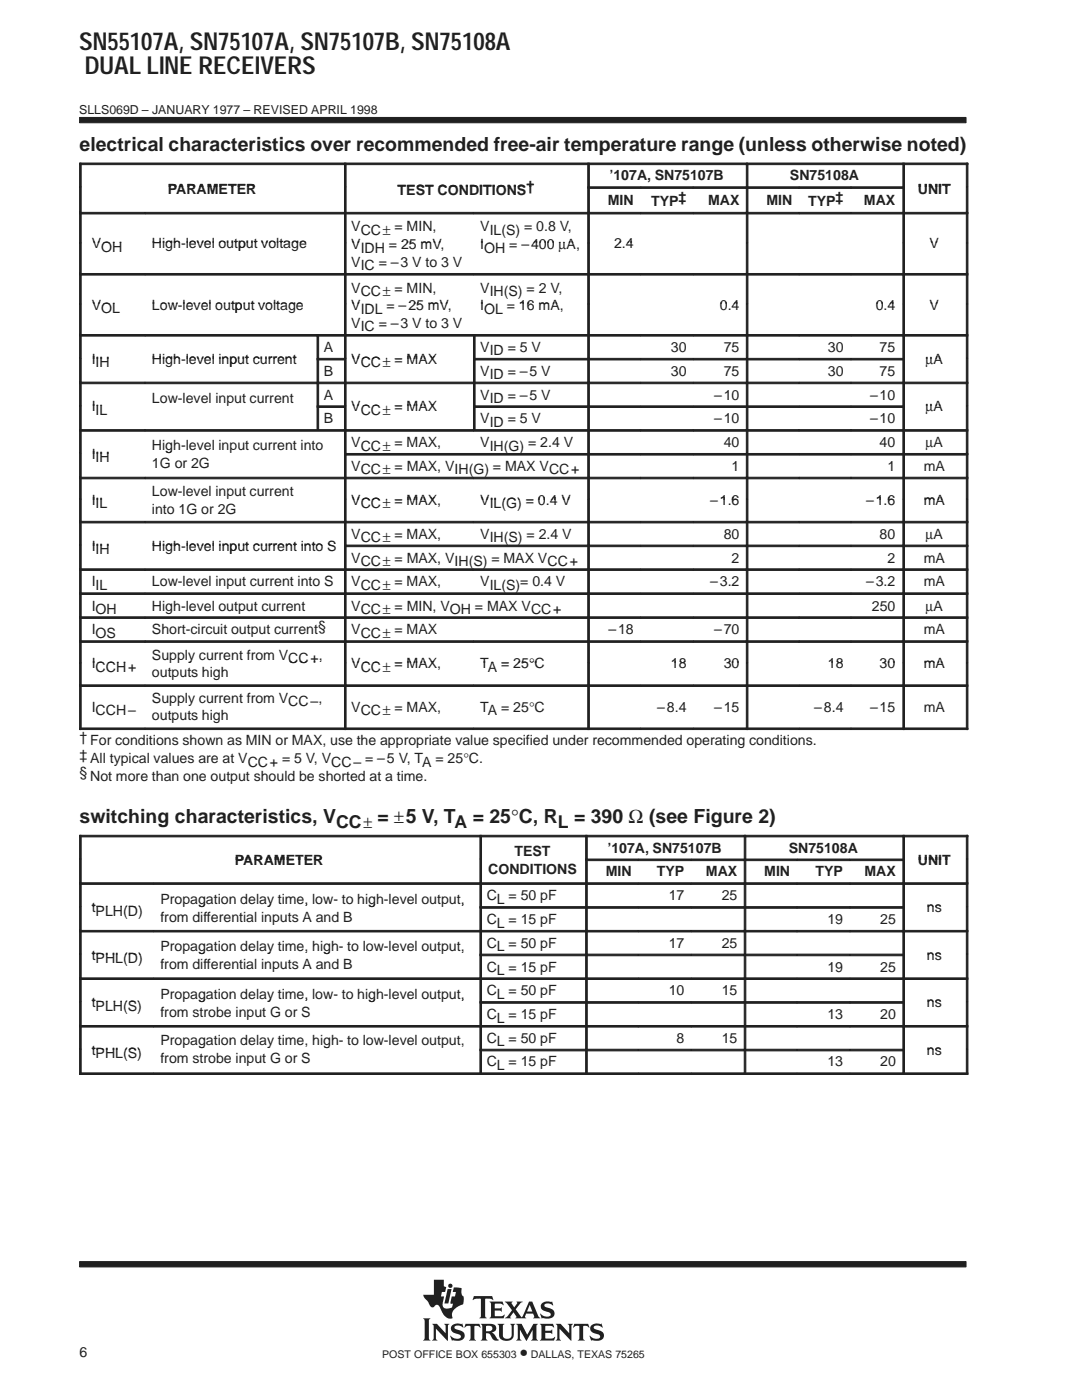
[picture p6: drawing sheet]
<svg xmlns="http://www.w3.org/2000/svg" width="216mm" height="279mm" viewBox="0 0 216 279" stroke-linecap="round" stroke-linejoin="round" font-family="sans-serif">
<g fill="#231f20" stroke="#231f20" stroke-width=".2">
<path d="M15.9 23.4h176.9v1.1h-176.9z" fill-rule="evenodd"/>
<path d="M15.9 251.8h176.9v1h-176.9z" fill-rule="evenodd"/>
</g>
<g fill="#231f20">
<path d="M89.3 257.3h.8l-.6 2.8h-.8z"/>
<path d="M95.9 264.2h2.1a.85 .85 0 0 1 1 .8 .85 .85 0 0 1-.9 .9l.4 .3 .7 1 .4 .2-.2 .1a1.11 1.11 0 0 1-1.4-.9l-.3-.4-.7-.1v1l.3 .4h-1.4l.3-.5v-2.3z" fill-rule="evenodd"/>
<path d="M100.7 259.8h1.6l-.2 .4 .5 .7 .6-.8-.1-.3h1.2l-.5 .3-.9 1.2 1 1.5a.22 .22 0 0 0 .3 0 .22 .22 0 0 0 .1-.2l1.3-2.8h.6l1.2 2.8 .4 .5-1.4-.1a.24 .24 0 0 0 .2-.1 .24 .24 0 0 0 0-.3l-.2-.4h-1.4l-.3 .6 .3 .3h-2.2l.2-.4-.5-.8-.7 .9 .2 .3h-1.3l.5-.4 1-1.2z" fill-rule="evenodd"/>
<path d="M118 264.5a2.12 2.12 0 0 1 1.9-.2l.1-.2 .3 .8-.8-.3h-.7a.35 .35 0 0 0-.3 .2 .35 .35 0 0 0 .2 .4l.5 .2a1.16 1.16 0 0 1 1.2 1.6 1.23 1.23 0 0 1-1.1 .6l-1.1-.1-.2 .1-.4-1 .9 .5 .7 .1a.47 .47 0 0 0 .6-.5 .47 .47 0 0 0-.6-.4 1.29 1.29 0 0 1-1.4-1.5z" fill-rule="evenodd"/>
<path d="M114.6 264.2h2.8l.2 .8-.5-.4h-.6l-.1 .1v2.4l.3 .4h-1.4l.3-.4v-2.4l-.1-.1h-.6l-.6 .4z" fill-rule="evenodd"/>
<path d="M107.7 264.2h2.6l.2 .8-.6-.4-1.1 .1v.9h1l.4-.3v.9l-.3-.2h-1.1v1.1h1.4l.5-.3-.2 .7h-2.8l.3-.5v-2.3z" fill-rule="evenodd"/>
<path d="M110.9 264.2h1l1.7 1.9v-1.5l-.3-.4h1l-.3 .4v3l-2.4-2.4v1.9l.3 .4h-1l.3-.4v-2.5z" fill-rule="evenodd"/>
<path d="M103 264.2h1.1l1.1 2.2 1.2-2.2h.9l-.3 .4v2.5l.4 .4h-1.4l.3-.4v-1.7l-1.3 2.2-1.3-2.3v1.8l.4 .4h-1.1l.3-.5v-2.3z" fill-rule="evenodd"/>
<path d="M90.2 264.5a2.17 2.17 0 0 1 1.9-.2l.1-.2 .3 .8-.8-.3h-.7a.36 .36 0 0 0-.3 .4 .36 .36 0 0 0 .4 .3l.3 .1a1.19 1.19 0 0 1 1.3 1.5l-.1 .1a1.23 1.23 0 0 1-1.1 .6l-1.1-.1-.2 .1-.4-1h.1a1.37 1.37 0 0 0 2.1 .2 .6 .6 0 0 0-.8-.6 1.08 1.08 0 0 1-1-.5 1.08 1.08 0 0 1 0-1.1z" fill-rule="evenodd"/>
<path d="M92.9 264.2h2.8l.2 .8-.5-.4h-.6l-.1 .1v2.4l.3 .4h-1.4l.2-.2 .1-.3v-2.3l-.7-.1-.6 .4z" fill-rule="evenodd"/>
<path d="M99.3 264.2h1.3l-.3 .3 .1 2.2 .2 .4 .8 .1a.73 .73 0 0 0 .7-.8v-1.9l-.3-.3h1l-.3 .3v2a1.56 1.56 0 0 1-1.3 1.1 1.56 1.56 0 0 1-1.5-.6l-.1-2.5z" fill-rule="evenodd"/>
<path d="M86.2 264.2h1l1.7 1.9v-1.5l-.3-.4h1.1l-.3 .3v3.1l-2.4-2.4v1.9l.3 .4h-1.1l.3-.5v-2.3z" fill-rule="evenodd"/>
<path d="M84.4 263.1h1.5l-.3 .3v3.8l.3 .3h-1.5l.3-.5v-3.4z" fill-rule="evenodd"/>
<path d="M94.6 258.7h3.6l.2 .8-.7-.3-.9 .1v3.4l.3 .4h-1.4l.3-.4v-3.4l-1-.1-.7 .2z" fill-rule="evenodd"/>
<path d="M97.7 259.8h2.6l.2 .7-.7-.3h-1.1v.9h1.1l.3-.2v.9l-.3-.2-1.1-.1v1.1l.1 .1h1.3l.5-.4 .1 .1-.2 .7h-2.8l.3-.6v-2.2z" fill-rule="evenodd"/>
<path d="M108.1 260.2l.1-.1a1.87 1.87 0 0 1 1.4-.3l.4 .1 .2-.2 .2 .8-1.1-.4a.44 .44 0 0 0-.7 .4 .44 .44 0 0 0 .6 .4 1.34 1.34 0 0 1 1.4 1.4 1.13 1.13 0 0 1-1.1 .9l-.8-.1a.37 .37 0 0 0-.6 .1l-.3-1 .1-.1 .6 .5 .8 .2a.47 .47 0 0 0 .6-.5 .47 .47 0 0 0-.5-.5h-.2a1.11 1.11 0 0 1-1.2-1.6z" fill-rule="evenodd"/>
<path d="M86.6 255.4h2v1.3l.4 .2-.2 .9h-.6l-.2 .9h.6l-.2 1.1a1.11 1.11 0 0 0 .3 1.3l.6 .1 .9-.3 .2-.7-.5-.1 .2-1.4h.7l.2-.9h-.7l.3-.9 1.5 .2v.9l.1 .5 .3 .2v1a.54 .54 0 0 1-.4 .7l-.4 .2a2.35 2.35 0 0 0-1.5 1.6v.4a.29 .29 0 0 1 .1 .3 .29 .29 0 0 1-.2 .2l-.1 .1a2.21 2.21 0 0 1-2-1.9l-.1-.1a.68 .68 0 0 0-.5-.8 .68 .68 0 0 0-.8 .4 .88 .88 0 0 1-1.1-.8l-.8-1-.2-.6h2.1z" fill-rule="evenodd"/>
<circle cx="89.9" cy="256.6" r=".43"/>
</g>
<g fill="#fff">
<path d="M105.7 260.4l.5 1.3h-1z"/>
<path d="M97 264.7l.6-.1a.56 .56 0 0 1 .7 .5 .56 .56 0 0 1-.7 .6h-.6z" fill-rule="evenodd"/>
</g>
<g fill="#231f20" stroke="#231f20" stroke-width=".2">
<path d="M15.9 32.5h.3v4.8h-.3z" fill-rule="evenodd"/>
<path d="M15.9 32.5h52.8v.4h-52.8z" fill-rule="evenodd"/>
<path d="M68.7 32.5h.4v4.8h-.4z" fill-rule="evenodd"/>
<path d="M68.7 32.5h48.6v.4h-48.6z" fill-rule="evenodd"/>
<path d="M117.3 32.5h.3v4.8h-.3z" fill-rule="evenodd"/>
<path d="M117.3 32.5h31.6v.4h-31.6z" fill-rule="evenodd"/>
<path d="M148.9 32.5h.3v4.8h-.3z" fill-rule="evenodd"/>
<path d="M148.9 32.5h31.2v.4h-31.2z" fill-rule="evenodd"/>
<path d="M180.2 32.5h.3v4.8h-.3z" fill-rule="evenodd"/>
<path d="M192.8 32.5h.3v4.8h-.3z" fill-rule="evenodd"/>
<path d="M180.2 32.5h12.9v.4h-12.9z" fill-rule="evenodd"/>
<path d="M15.9 37.3h.3v5.1h-.3z" fill-rule="evenodd"/>
<path d="M68.7 37.3h.4v5.1h-.4z" fill-rule="evenodd"/>
<path d="M117.3 37.3h.3v5.1h-.3z" fill-rule="evenodd"/>
<path d="M117.3 37.3h10.5v.3h-10.5z" fill-rule="evenodd"/>
<path d="M127.8 37.3h10.6v.3h-10.6z" fill-rule="evenodd"/>
<path d="M138.4 37.3h10.5v.3h-10.5z" fill-rule="evenodd"/>
<path d="M148.9 37.3h.3v5.1h-.3z" fill-rule="evenodd"/>
<path d="M148.9 37.3h10.6v.3h-10.6z" fill-rule="evenodd"/>
<path d="M159.5 37.3h10.3v.3h-10.3z" fill-rule="evenodd"/>
<path d="M169.8 37.3h10.3v.3h-10.3z" fill-rule="evenodd"/>
<path d="M180.2 37.3h.3v5.1h-.3z" fill-rule="evenodd"/>
<path d="M192.8 37.3h.3v5.1h-.3z" fill-rule="evenodd"/>
<path d="M15.9 42.4h.3v6.1h-.3z" fill-rule="evenodd"/>
<path d="M15.9 42.4h13v.3h-13z" fill-rule="evenodd"/>
<path d="M29 42.4h39.7v.3h-39.7z" fill-rule="evenodd"/>
<path d="M68.7 42.4h.4v6.1h-.4z" fill-rule="evenodd"/>
<path d="M68.7 42.4h25.8v.3h-25.8z" fill-rule="evenodd"/>
<path d="M94.5 42.4h22.8v.3h-22.8z" fill-rule="evenodd"/>
<path d="M117.3 42.4h.3v6.1h-.3z" fill-rule="evenodd"/>
<path d="M117.3 42.4h10.5v.3h-10.5z" fill-rule="evenodd"/>
<path d="M127.8 42.4h10.6v.3h-10.6z" fill-rule="evenodd"/>
<path d="M138.4 42.4h10.5v.3h-10.5z" fill-rule="evenodd"/>
<path d="M148.9 42.4h.3v6.1h-.3z" fill-rule="evenodd"/>
<path d="M148.9 42.4h10.6v.3h-10.6z" fill-rule="evenodd"/>
<path d="M159.5 42.4h10.3v.3h-10.3z" fill-rule="evenodd"/>
<path d="M169.8 42.4h10.3v.3h-10.3z" fill-rule="evenodd"/>
<path d="M180.2 42.4h.3v6.1h-.3z" fill-rule="evenodd"/>
<path d="M192.8 42.4h.3v6.1h-.3z" fill-rule="evenodd"/>
<path d="M180.2 42.4h12.9v.3h-12.9z" fill-rule="evenodd"/>
<path d="M15.9 48.5h.3v6.1h-.3z" fill-rule="evenodd"/>
<path d="M68.7 48.5h.4v6.1h-.4z" fill-rule="evenodd"/>
<path d="M117.3 48.5h.3v6.1h-.3z" fill-rule="evenodd"/>
<path d="M148.9 48.5h.3v6.1h-.3z" fill-rule="evenodd"/>
<path d="M180.2 48.5h.3v6.1h-.3z" fill-rule="evenodd"/>
<path d="M192.8 48.5h.3v6.1h-.3z" fill-rule="evenodd"/>
<path d="M15.9 54.6h.3v6h-.3z" fill-rule="evenodd"/>
<path d="M15.9 54.6h13v.3h-13z" fill-rule="evenodd"/>
<path d="M29 54.6h39.7v.3h-39.7z" fill-rule="evenodd"/>
<path d="M68.7 54.6h.4v6h-.4z" fill-rule="evenodd"/>
<path d="M68.7 54.6h25.8v.3h-25.8z" fill-rule="evenodd"/>
<path d="M94.5 54.6h22.8v.3h-22.8z" fill-rule="evenodd"/>
<path d="M117.3 54.6h.3v6h-.3z" fill-rule="evenodd"/>
<path d="M117.3 54.6h10.5v.3h-10.5z" fill-rule="evenodd"/>
<path d="M127.8 54.6h10.6v.3h-10.6z" fill-rule="evenodd"/>
<path d="M138.4 54.6h10.5v.3h-10.5z" fill-rule="evenodd"/>
<path d="M148.9 54.6h.3v6h-.3z" fill-rule="evenodd"/>
<path d="M148.9 54.6h10.6v.3h-10.6z" fill-rule="evenodd"/>
<path d="M159.5 54.6h10.3v.3h-10.3z" fill-rule="evenodd"/>
<path d="M169.8 54.6h10.3v.3h-10.3z" fill-rule="evenodd"/>
<path d="M180.2 54.6h.3v6h-.3z" fill-rule="evenodd"/>
<path d="M192.8 54.6h.3v6h-.3z" fill-rule="evenodd"/>
<path d="M180.2 54.6h12.9v.3h-12.9z" fill-rule="evenodd"/>
<path d="M15.9 60.7h.3v6h-.3z" fill-rule="evenodd"/>
<path d="M68.7 60.7h.4v6h-.4z" fill-rule="evenodd"/>
<path d="M117.3 60.7h.3v6h-.3z" fill-rule="evenodd"/>
<path d="M148.9 60.7h.3v6h-.3z" fill-rule="evenodd"/>
<path d="M180.2 60.7h.3v6h-.3z" fill-rule="evenodd"/>
<path d="M192.8 60.7h.3v6h-.3z" fill-rule="evenodd"/>
<path d="M15.9 66.8h.3v4.7h-.3z" fill-rule="evenodd"/>
<path d="M15.9 66.8h13v.3h-13z" fill-rule="evenodd"/>
<path d="M29 66.8h34.2v.3h-34.2z" fill-rule="evenodd"/>
<path d="M63.3 66.8h.3v4.7h-.3z" fill-rule="evenodd"/>
<path d="M63.3 66.8h5.4v.3h-5.4z" fill-rule="evenodd"/>
<path d="M68.7 66.8h.4v4.7h-.4z" fill-rule="evenodd"/>
<path d="M68.7 66.8h25.8v.3h-25.8z" fill-rule="evenodd"/>
<path d="M94.5 66.8h.3v4.7h-.3z" fill-rule="evenodd"/>
<path d="M94.5 66.8h22.8v.3h-22.8z" fill-rule="evenodd"/>
<path d="M117.3 66.8h.3v4.7h-.3z" fill-rule="evenodd"/>
<path d="M117.3 66.8h10.5v.3h-10.5z" fill-rule="evenodd"/>
<path d="M127.8 66.8h10.6v.3h-10.6z" fill-rule="evenodd"/>
<path d="M138.4 66.8h10.5v.3h-10.5z" fill-rule="evenodd"/>
<path d="M148.9 66.8h.3v4.7h-.3z" fill-rule="evenodd"/>
<path d="M148.9 66.8h10.6v.3h-10.6z" fill-rule="evenodd"/>
<path d="M159.5 66.8h10.3v.3h-10.3z" fill-rule="evenodd"/>
<path d="M169.8 66.8h10.3v.3h-10.3z" fill-rule="evenodd"/>
<path d="M180.2 66.8h.3v4.7h-.3z" fill-rule="evenodd"/>
<path d="M192.8 66.8h.3v4.7h-.3z" fill-rule="evenodd"/>
<path d="M180.2 66.8h12.9v.3h-12.9z" fill-rule="evenodd"/>
<path d="M15.9 71.5h.3v4.7h-.3z" fill-rule="evenodd"/>
<path d="M63.3 71.5h.3v4.7h-.3z" fill-rule="evenodd"/>
<path d="M63.3 71.5h5.4v.3h-5.4z" fill-rule="evenodd"/>
<path d="M68.7 71.5h.4v4.7h-.4z" fill-rule="evenodd"/>
<path d="M94.5 71.5h.3v4.7h-.3z" fill-rule="evenodd"/>
<path d="M94.5 71.5h22.8v.3h-22.8z" fill-rule="evenodd"/>
<path d="M117.3 71.5h.3v4.7h-.3z" fill-rule="evenodd"/>
<path d="M117.3 71.5h10.5v.3h-10.5z" fill-rule="evenodd"/>
<path d="M127.8 71.5h10.6v.3h-10.6z" fill-rule="evenodd"/>
<path d="M138.4 71.5h10.5v.3h-10.5z" fill-rule="evenodd"/>
<path d="M148.9 71.5h.3v4.7h-.3z" fill-rule="evenodd"/>
<path d="M148.9 71.5h10.6v.3h-10.6z" fill-rule="evenodd"/>
<path d="M159.5 71.5h10.3v.3h-10.3z" fill-rule="evenodd"/>
<path d="M169.8 71.5h10.3v.3h-10.3z" fill-rule="evenodd"/>
<path d="M180.2 71.5h.3v4.7h-.3z" fill-rule="evenodd"/>
<path d="M192.8 71.5h.3v4.7h-.3z" fill-rule="evenodd"/>
<path d="M15.9 76.3h.3v4.7h-.3z" fill-rule="evenodd"/>
<path d="M15.9 76.3h13v.3h-13z" fill-rule="evenodd"/>
<path d="M29 76.3h34.2v.3h-34.2z" fill-rule="evenodd"/>
<path d="M63.3 76.3h.3v4.7h-.3z" fill-rule="evenodd"/>
<path d="M63.3 76.3h5.4v.3h-5.4z" fill-rule="evenodd"/>
<path d="M68.7 76.3h.4v4.7h-.4z" fill-rule="evenodd"/>
<path d="M68.7 76.3h25.8v.3h-25.8z" fill-rule="evenodd"/>
<path d="M94.5 76.3h.3v4.7h-.3z" fill-rule="evenodd"/>
<path d="M94.5 76.3h22.8v.3h-22.8z" fill-rule="evenodd"/>
<path d="M117.3 76.3h.3v4.7h-.3z" fill-rule="evenodd"/>
<path d="M117.3 76.3h10.5v.3h-10.5z" fill-rule="evenodd"/>
<path d="M127.8 76.3h10.6v.3h-10.6z" fill-rule="evenodd"/>
<path d="M138.4 76.3h10.5v.3h-10.5z" fill-rule="evenodd"/>
<path d="M148.9 76.3h.3v4.7h-.3z" fill-rule="evenodd"/>
<path d="M148.9 76.3h10.6v.3h-10.6z" fill-rule="evenodd"/>
<path d="M159.5 76.3h10.3v.3h-10.3z" fill-rule="evenodd"/>
<path d="M169.8 76.3h10.3v.3h-10.3z" fill-rule="evenodd"/>
<path d="M180.2 76.3h.3v4.7h-.3z" fill-rule="evenodd"/>
<path d="M192.8 76.3h.3v4.7h-.3z" fill-rule="evenodd"/>
<path d="M180.2 76.3h12.9v.3h-12.9z" fill-rule="evenodd"/>
<path d="M15.9 81h.3v4.7h-.3z" fill-rule="evenodd"/>
<path d="M63.3 81h.3v4.7h-.3z" fill-rule="evenodd"/>
<path d="M63.3 81h5.4v.3h-5.4z" fill-rule="evenodd"/>
<path d="M68.7 81h.4v4.7h-.4z" fill-rule="evenodd"/>
<path d="M94.5 81h.3v4.7h-.3z" fill-rule="evenodd"/>
<path d="M94.5 81h22.8v.3h-22.8z" fill-rule="evenodd"/>
<path d="M117.3 81h.3v4.7h-.3z" fill-rule="evenodd"/>
<path d="M117.3 81h10.5v.3h-10.5z" fill-rule="evenodd"/>
<path d="M127.8 81h10.6v.3h-10.6z" fill-rule="evenodd"/>
<path d="M138.4 81h10.5v.3h-10.5z" fill-rule="evenodd"/>
<path d="M148.9 81h.3v4.7h-.3z" fill-rule="evenodd"/>
<path d="M148.9 81h10.6v.3h-10.6z" fill-rule="evenodd"/>
<path d="M159.5 81h10.3v.3h-10.3z" fill-rule="evenodd"/>
<path d="M169.8 81h10.3v.3h-10.3z" fill-rule="evenodd"/>
<path d="M180.2 81h.3v4.7h-.3z" fill-rule="evenodd"/>
<path d="M192.8 81h.3v4.7h-.3z" fill-rule="evenodd"/>
<path d="M15.9 85.7h.3v4.8h-.3z" fill-rule="evenodd"/>
<path d="M15.9 85.7h13v.4h-13z" fill-rule="evenodd"/>
<path d="M29 85.7h39.7v.4h-39.7z" fill-rule="evenodd"/>
<path d="M68.7 85.7h.4v4.8h-.4z" fill-rule="evenodd"/>
<path d="M68.7 85.7h25.8v.4h-25.8z" fill-rule="evenodd"/>
<path d="M94.5 85.7h22.8v.4h-22.8z" fill-rule="evenodd"/>
<path d="M117.3 85.7h.3v4.8h-.3z" fill-rule="evenodd"/>
<path d="M117.3 85.7h10.5v.4h-10.5z" fill-rule="evenodd"/>
<path d="M127.8 85.7h10.6v.4h-10.6z" fill-rule="evenodd"/>
<path d="M138.4 85.7h10.5v.4h-10.5z" fill-rule="evenodd"/>
<path d="M148.9 85.7h.3v4.8h-.3z" fill-rule="evenodd"/>
<path d="M148.9 85.7h10.6v.4h-10.6z" fill-rule="evenodd"/>
<path d="M159.5 85.7h10.3v.4h-10.3z" fill-rule="evenodd"/>
<path d="M169.8 85.7h10.3v.4h-10.3z" fill-rule="evenodd"/>
<path d="M180.2 85.7h.3v4.8h-.3z" fill-rule="evenodd"/>
<path d="M192.8 85.7h.3v4.8h-.3z" fill-rule="evenodd"/>
<path d="M180.2 85.7h12.9v.4h-12.9z" fill-rule="evenodd"/>
<path d="M15.9 90.5h.3v4.7h-.3z" fill-rule="evenodd"/>
<path d="M68.7 90.5h.4v4.7h-.4z" fill-rule="evenodd"/>
<path d="M68.7 90.5h48.6v.3h-48.6z" fill-rule="evenodd"/>
<path d="M117.3 90.5h.3v4.7h-.3z" fill-rule="evenodd"/>
<path d="M117.3 90.5h10.5v.3h-10.5z" fill-rule="evenodd"/>
<path d="M127.8 90.5h10.6v.3h-10.6z" fill-rule="evenodd"/>
<path d="M138.4 90.5h10.5v.3h-10.5z" fill-rule="evenodd"/>
<path d="M148.9 90.5h.3v4.7h-.3z" fill-rule="evenodd"/>
<path d="M148.9 90.5h10.6v.3h-10.6z" fill-rule="evenodd"/>
<path d="M159.5 90.5h10.3v.3h-10.3z" fill-rule="evenodd"/>
<path d="M169.8 90.5h10.3v.3h-10.3z" fill-rule="evenodd"/>
<path d="M180.2 90.5h.3v4.7h-.3z" fill-rule="evenodd"/>
<path d="M192.8 90.5h.3v4.7h-.3z" fill-rule="evenodd"/>
<path d="M180.2 90.5h12.9v.3h-12.9z" fill-rule="evenodd"/>
<path d="M15.9 95.2h.3v4.4h-.3z" fill-rule="evenodd"/>
<path d="M15.9 95.2h13v.4h-13z" fill-rule="evenodd"/>
<path d="M29 95.2h39.7v.4h-39.7z" fill-rule="evenodd"/>
<path d="M68.7 95.2h.4v4.4h-.4z" fill-rule="evenodd"/>
<path d="M68.7 95.2h25.8v.4h-25.8z" fill-rule="evenodd"/>
<path d="M94.5 95.2h22.8v.4h-22.8z" fill-rule="evenodd"/>
<path d="M117.3 95.2h.3v4.4h-.3z" fill-rule="evenodd"/>
<path d="M117.3 95.2h10.5v.4h-10.5z" fill-rule="evenodd"/>
<path d="M127.8 95.2h10.6v.4h-10.6z" fill-rule="evenodd"/>
<path d="M138.4 95.2h10.5v.4h-10.5z" fill-rule="evenodd"/>
<path d="M148.9 95.2h.3v4.4h-.3z" fill-rule="evenodd"/>
<path d="M148.9 95.2h10.6v.4h-10.6z" fill-rule="evenodd"/>
<path d="M159.5 95.2h10.3v.4h-10.3z" fill-rule="evenodd"/>
<path d="M169.8 95.2h10.3v.4h-10.3z" fill-rule="evenodd"/>
<path d="M180.2 95.2h.3v4.4h-.3z" fill-rule="evenodd"/>
<path d="M192.8 95.2h.3v4.4h-.3z" fill-rule="evenodd"/>
<path d="M180.2 95.2h12.9v.4h-12.9z" fill-rule="evenodd"/>
<path d="M15.9 99.6h.3v4.4h-.3z" fill-rule="evenodd"/>
<path d="M68.7 99.6h.4v4.4h-.4z" fill-rule="evenodd"/>
<path d="M117.3 99.6h.3v4.4h-.3z" fill-rule="evenodd"/>
<path d="M148.9 99.6h.3v4.4h-.3z" fill-rule="evenodd"/>
<path d="M180.2 99.6h.3v4.4h-.3z" fill-rule="evenodd"/>
<path d="M192.8 99.6h.3v4.4h-.3z" fill-rule="evenodd"/>
<path d="M15.9 104h.3v4.8h-.3z" fill-rule="evenodd"/>
<path d="M15.9 104h13v.4h-13z" fill-rule="evenodd"/>
<path d="M29 104h39.7v.4h-39.7z" fill-rule="evenodd"/>
<path d="M68.7 104h.4v4.8h-.4z" fill-rule="evenodd"/>
<path d="M68.7 104h25.8v.4h-25.8z" fill-rule="evenodd"/>
<path d="M94.5 104h22.8v.4h-22.8z" fill-rule="evenodd"/>
<path d="M117.3 104h.3v4.8h-.3z" fill-rule="evenodd"/>
<path d="M117.3 104h10.5v.4h-10.5z" fill-rule="evenodd"/>
<path d="M127.8 104h10.6v.4h-10.6z" fill-rule="evenodd"/>
<path d="M138.4 104h10.5v.4h-10.5z" fill-rule="evenodd"/>
<path d="M148.9 104h.3v4.8h-.3z" fill-rule="evenodd"/>
<path d="M148.9 104h10.6v.4h-10.6z" fill-rule="evenodd"/>
<path d="M159.5 104h10.3v.4h-10.3z" fill-rule="evenodd"/>
<path d="M169.8 104h10.3v.4h-10.3z" fill-rule="evenodd"/>
<path d="M180.2 104h.3v4.8h-.3z" fill-rule="evenodd"/>
<path d="M192.8 104h.3v4.8h-.3z" fill-rule="evenodd"/>
<path d="M180.2 104h12.9v.4h-12.9z" fill-rule="evenodd"/>
<path d="M15.9 108.8h.3v4.7h-.3z" fill-rule="evenodd"/>
<path d="M68.7 108.8h.4v4.7h-.4z" fill-rule="evenodd"/>
<path d="M68.7 108.8h48.6v.3h-48.6z" fill-rule="evenodd"/>
<path d="M117.3 108.8h.3v4.7h-.3z" fill-rule="evenodd"/>
<path d="M117.3 108.8h10.5v.3h-10.5z" fill-rule="evenodd"/>
<path d="M127.8 108.8h10.6v.3h-10.6z" fill-rule="evenodd"/>
<path d="M138.4 108.8h10.5v.3h-10.5z" fill-rule="evenodd"/>
<path d="M148.9 108.8h.3v4.7h-.3z" fill-rule="evenodd"/>
<path d="M148.9 108.8h10.6v.3h-10.6z" fill-rule="evenodd"/>
<path d="M159.5 108.8h10.3v.3h-10.3z" fill-rule="evenodd"/>
<path d="M169.8 108.8h10.3v.3h-10.3z" fill-rule="evenodd"/>
<path d="M180.2 108.8h.3v4.7h-.3z" fill-rule="evenodd"/>
<path d="M192.8 108.8h.3v4.7h-.3z" fill-rule="evenodd"/>
<path d="M180.2 108.8h12.9v.3h-12.9z" fill-rule="evenodd"/>
<path d="M15.9 113.5h.3v4.8h-.3z" fill-rule="evenodd"/>
<path d="M15.9 113.5h13v.3h-13z" fill-rule="evenodd"/>
<path d="M29 113.5h39.7v.3h-39.7z" fill-rule="evenodd"/>
<path d="M68.7 113.5h.4v4.8h-.4z" fill-rule="evenodd"/>
<path d="M68.7 113.5h25.8v.3h-25.8z" fill-rule="evenodd"/>
<path d="M94.5 113.5h22.8v.3h-22.8z" fill-rule="evenodd"/>
<path d="M117.3 113.5h.3v4.8h-.3z" fill-rule="evenodd"/>
<path d="M117.3 113.5h10.5v.3h-10.5z" fill-rule="evenodd"/>
<path d="M127.8 113.5h10.6v.3h-10.6z" fill-rule="evenodd"/>
<path d="M138.4 113.5h10.5v.3h-10.5z" fill-rule="evenodd"/>
<path d="M148.9 113.5h.3v4.8h-.3z" fill-rule="evenodd"/>
<path d="M148.9 113.5h10.6v.3h-10.6z" fill-rule="evenodd"/>
<path d="M159.5 113.5h10.3v.3h-10.3z" fill-rule="evenodd"/>
<path d="M169.8 113.5h10.3v.3h-10.3z" fill-rule="evenodd"/>
<path d="M180.2 113.5h.3v4.8h-.3z" fill-rule="evenodd"/>
<path d="M192.8 113.5h.3v4.8h-.3z" fill-rule="evenodd"/>
<path d="M180.2 113.5h12.9v.3h-12.9z" fill-rule="evenodd"/>
<path d="M15.9 118.3h.3v4.8h-.3z" fill-rule="evenodd"/>
<path d="M15.9 118.3h13v.3h-13z" fill-rule="evenodd"/>
<path d="M29 118.3h39.7v.3h-39.7z" fill-rule="evenodd"/>
<path d="M68.7 118.3h.4v4.8h-.4z" fill-rule="evenodd"/>
<path d="M68.7 118.3h48.6v.3h-48.6z" fill-rule="evenodd"/>
<path d="M117.3 118.3h.3v4.8h-.3z" fill-rule="evenodd"/>
<path d="M117.3 118.3h10.5v.3h-10.5z" fill-rule="evenodd"/>
<path d="M127.8 118.3h10.6v.3h-10.6z" fill-rule="evenodd"/>
<path d="M138.4 118.3h10.5v.3h-10.5z" fill-rule="evenodd"/>
<path d="M148.9 118.3h.3v4.8h-.3z" fill-rule="evenodd"/>
<path d="M148.9 118.3h10.6v.3h-10.6z" fill-rule="evenodd"/>
<path d="M159.5 118.3h10.3v.3h-10.3z" fill-rule="evenodd"/>
<path d="M169.8 118.3h10.3v.3h-10.3z" fill-rule="evenodd"/>
<path d="M180.2 118.3h.3v4.8h-.3z" fill-rule="evenodd"/>
<path d="M192.8 118.3h.3v4.8h-.3z" fill-rule="evenodd"/>
<path d="M180.2 118.3h12.9v.3h-12.9z" fill-rule="evenodd"/>
<path d="M15.9 123.1h.3v4.8h-.3z" fill-rule="evenodd"/>
<path d="M15.9 123.1h13v.3h-13z" fill-rule="evenodd"/>
<path d="M29 123.1h39.7v.3h-39.7z" fill-rule="evenodd"/>
<path d="M68.7 123.1h.4v4.8h-.4z" fill-rule="evenodd"/>
<path d="M68.7 123.1h48.6v.3h-48.6z" fill-rule="evenodd"/>
<path d="M117.3 123.1h.3v4.8h-.3z" fill-rule="evenodd"/>
<path d="M117.3 123.1h10.5v.3h-10.5z" fill-rule="evenodd"/>
<path d="M127.8 123.1h10.6v.3h-10.6z" fill-rule="evenodd"/>
<path d="M138.4 123.1h10.5v.3h-10.5z" fill-rule="evenodd"/>
<path d="M148.9 123.1h.3v4.8h-.3z" fill-rule="evenodd"/>
<path d="M148.9 123.1h10.6v.3h-10.6z" fill-rule="evenodd"/>
<path d="M159.5 123.1h10.3v.3h-10.3z" fill-rule="evenodd"/>
<path d="M169.8 123.1h10.3v.3h-10.3z" fill-rule="evenodd"/>
<path d="M180.2 123.1h.3v4.8h-.3z" fill-rule="evenodd"/>
<path d="M192.8 123.1h.3v4.8h-.3z" fill-rule="evenodd"/>
<path d="M180.2 123.1h12.9v.3h-12.9z" fill-rule="evenodd"/>
<path d="M15.9 127.9h.3v4.4h-.3z" fill-rule="evenodd"/>
<path d="M15.9 127.9h13v.3h-13z" fill-rule="evenodd"/>
<path d="M29 127.9h39.7v.3h-39.7z" fill-rule="evenodd"/>
<path d="M68.7 127.9h.4v4.4h-.4z" fill-rule="evenodd"/>
<path d="M68.7 127.9h25.8v.3h-25.8z" fill-rule="evenodd"/>
<path d="M94.5 127.9h22.8v.3h-22.8z" fill-rule="evenodd"/>
<path d="M117.3 127.9h.3v4.4h-.3z" fill-rule="evenodd"/>
<path d="M117.3 127.9h10.5v.3h-10.5z" fill-rule="evenodd"/>
<path d="M127.8 127.9h10.6v.3h-10.6z" fill-rule="evenodd"/>
<path d="M138.4 127.9h10.5v.3h-10.5z" fill-rule="evenodd"/>
<path d="M148.9 127.9h.3v4.4h-.3z" fill-rule="evenodd"/>
<path d="M148.9 127.9h10.6v.3h-10.6z" fill-rule="evenodd"/>
<path d="M159.5 127.9h10.3v.3h-10.3z" fill-rule="evenodd"/>
<path d="M169.8 127.9h10.3v.3h-10.3z" fill-rule="evenodd"/>
<path d="M180.2 127.9h.3v4.4h-.3z" fill-rule="evenodd"/>
<path d="M192.8 127.9h.3v4.4h-.3z" fill-rule="evenodd"/>
<path d="M180.2 127.9h12.9v.3h-12.9z" fill-rule="evenodd"/>
<path d="M15.9 132.3h.3v4.4h-.3z" fill-rule="evenodd"/>
<path d="M68.7 132.3h.4v4.4h-.4z" fill-rule="evenodd"/>
<path d="M117.3 132.3h.3v4.4h-.3z" fill-rule="evenodd"/>
<path d="M148.9 132.3h.3v4.4h-.3z" fill-rule="evenodd"/>
<path d="M180.2 132.3h.3v4.4h-.3z" fill-rule="evenodd"/>
<path d="M192.8 132.3h.3v4.4h-.3z" fill-rule="evenodd"/>
<path d="M15.9 136.7h.3v8.9h-.3z" fill-rule="evenodd"/>
<path d="M15.9 136.7h13v.3h-13z" fill-rule="evenodd"/>
<path d="M15.9 145.3h13v.3h-13z" fill-rule="evenodd"/>
<path d="M29 136.7h39.7v.3h-39.7z" fill-rule="evenodd"/>
<path d="M29 145.3h39.7v.3h-39.7z" fill-rule="evenodd"/>
<path d="M68.7 136.7h.4v8.9h-.4z" fill-rule="evenodd"/>
<path d="M68.7 136.7h25.8v.3h-25.8z" fill-rule="evenodd"/>
<path d="M68.7 145.3h25.8v.3h-25.8z" fill-rule="evenodd"/>
<path d="M94.5 136.7h22.8v.3h-22.8z" fill-rule="evenodd"/>
<path d="M94.5 145.3h22.8v.3h-22.8z" fill-rule="evenodd"/>
<path d="M117.3 136.7h.3v8.9h-.3z" fill-rule="evenodd"/>
<path d="M117.3 136.7h10.5v.3h-10.5z" fill-rule="evenodd"/>
<path d="M117.3 145.3h10.5v.3h-10.5z" fill-rule="evenodd"/>
<path d="M127.8 136.7h10.6v.3h-10.6z" fill-rule="evenodd"/>
<path d="M127.8 145.3h10.6v.3h-10.6z" fill-rule="evenodd"/>
<path d="M138.4 136.7h10.5v.3h-10.5z" fill-rule="evenodd"/>
<path d="M138.4 145.3h10.5v.3h-10.5z" fill-rule="evenodd"/>
<path d="M148.9 136.7h.3v8.9h-.3z" fill-rule="evenodd"/>
<path d="M148.9 136.7h10.6v.3h-10.6z" fill-rule="evenodd"/>
<path d="M148.9 145.3h10.6v.3h-10.6z" fill-rule="evenodd"/>
<path d="M159.5 136.7h10.3v.3h-10.3z" fill-rule="evenodd"/>
<path d="M159.5 145.3h10.3v.3h-10.3z" fill-rule="evenodd"/>
<path d="M169.8 136.7h10.3v.3h-10.3z" fill-rule="evenodd"/>
<path d="M169.8 145.3h10.3v.3h-10.3z" fill-rule="evenodd"/>
<path d="M180.2 136.7h.3v8.9h-.3z" fill-rule="evenodd"/>
<path d="M192.8 136.7h.3v8.9h-.3z" fill-rule="evenodd"/>
<path d="M180.2 136.7h12.9v.3h-12.9z" fill-rule="evenodd"/>
<path d="M180.2 145.3h12.9v.3h-12.9z" fill-rule="evenodd"/>
<path d="M15.9 166.7h.3v4.7h-.3z" fill-rule="evenodd"/>
<path d="M15.9 166.7h79.8v.3h-79.8z" fill-rule="evenodd"/>
<path d="M95.8 166.7h.3v4.7h-.3z" fill-rule="evenodd"/>
<path d="M95.8 166.7h21v.3h-21z" fill-rule="evenodd"/>
<path d="M116.9 166.7h.3v4.7h-.3z" fill-rule="evenodd"/>
<path d="M116.9 166.7h31.6v.3h-31.6z" fill-rule="evenodd"/>
<path d="M148.5 166.7h.3v4.7h-.3z" fill-rule="evenodd"/>
<path d="M148.5 166.7h31.6v.3h-31.6z" fill-rule="evenodd"/>
<path d="M180.2 166.7h.3v4.7h-.3z" fill-rule="evenodd"/>
<path d="M192.8 166.7h.3v4.7h-.3z" fill-rule="evenodd"/>
<path d="M180.2 166.7h12.9v.3h-12.9z" fill-rule="evenodd"/>
<path d="M15.9 171.4h.3v4.8h-.3z" fill-rule="evenodd"/>
<path d="M95.8 171.4h.3v4.8h-.3z" fill-rule="evenodd"/>
<path d="M116.9 171.4h.3v4.8h-.3z" fill-rule="evenodd"/>
<path d="M116.9 171.4h10.5v.4h-10.5z" fill-rule="evenodd"/>
<path d="M127.4 171.4h10.5v.4h-10.5z" fill-rule="evenodd"/>
<path d="M138 171.4h10.5v.4h-10.5z" fill-rule="evenodd"/>
<path d="M148.5 171.4h.3v4.8h-.3z" fill-rule="evenodd"/>
<path d="M148.5 171.4h10.5v.4h-10.5z" fill-rule="evenodd"/>
<path d="M159.1 171.4h10.5v.4h-10.5z" fill-rule="evenodd"/>
<path d="M169.6 171.4h10.5v.4h-10.5z" fill-rule="evenodd"/>
<path d="M180.2 171.4h.3v4.8h-.3z" fill-rule="evenodd"/>
<path d="M192.8 171.4h.3v4.8h-.3z" fill-rule="evenodd"/>
<path d="M15.9 176.2h.3v4.7h-.3z" fill-rule="evenodd"/>
<path d="M15.9 176.2h14.7v.3h-14.7z" fill-rule="evenodd"/>
<path d="M30.6 176.2h65.1v.3h-65.1z" fill-rule="evenodd"/>
<path d="M95.8 176.2h.3v4.7h-.3z" fill-rule="evenodd"/>
<path d="M95.8 176.2h21v.3h-21z" fill-rule="evenodd"/>
<path d="M116.9 176.2h.3v4.7h-.3z" fill-rule="evenodd"/>
<path d="M116.9 176.2h10.5v.3h-10.5z" fill-rule="evenodd"/>
<path d="M127.4 176.2h10.5v.3h-10.5z" fill-rule="evenodd"/>
<path d="M138 176.2h10.5v.3h-10.5z" fill-rule="evenodd"/>
<path d="M148.5 176.2h.3v4.7h-.3z" fill-rule="evenodd"/>
<path d="M148.5 176.2h10.5v.3h-10.5z" fill-rule="evenodd"/>
<path d="M159.1 176.2h10.5v.3h-10.5z" fill-rule="evenodd"/>
<path d="M169.6 176.2h10.5v.3h-10.5z" fill-rule="evenodd"/>
<path d="M180.2 176.2h.3v4.7h-.3z" fill-rule="evenodd"/>
<path d="M192.8 176.2h.3v4.7h-.3z" fill-rule="evenodd"/>
<path d="M180.2 176.2h12.9v.3h-12.9z" fill-rule="evenodd"/>
<path d="M15.9 180.9h.3v4.8h-.3z" fill-rule="evenodd"/>
<path d="M95.8 180.9h.3v4.8h-.3z" fill-rule="evenodd"/>
<path d="M95.8 180.9h21v.4h-21z" fill-rule="evenodd"/>
<path d="M116.9 180.9h.3v4.8h-.3z" fill-rule="evenodd"/>
<path d="M116.9 180.9h10.5v.4h-10.5z" fill-rule="evenodd"/>
<path d="M127.4 180.9h10.5v.4h-10.5z" fill-rule="evenodd"/>
<path d="M138 180.9h10.5v.4h-10.5z" fill-rule="evenodd"/>
<path d="M148.5 180.9h.3v4.8h-.3z" fill-rule="evenodd"/>
<path d="M148.5 180.9h10.5v.4h-10.5z" fill-rule="evenodd"/>
<path d="M159.1 180.9h10.5v.4h-10.5z" fill-rule="evenodd"/>
<path d="M169.6 180.9h10.5v.4h-10.5z" fill-rule="evenodd"/>
<path d="M180.2 180.9h.3v4.8h-.3z" fill-rule="evenodd"/>
<path d="M192.8 180.9h.3v4.8h-.3z" fill-rule="evenodd"/>
<path d="M15.9 185.7h.3v4.7h-.3z" fill-rule="evenodd"/>
<path d="M15.9 185.7h14.7v.3h-14.7z" fill-rule="evenodd"/>
<path d="M30.6 185.7h65.1v.3h-65.1z" fill-rule="evenodd"/>
<path d="M95.8 185.7h.3v4.7h-.3z" fill-rule="evenodd"/>
<path d="M95.8 185.7h21v.3h-21z" fill-rule="evenodd"/>
<path d="M116.9 185.7h.3v4.7h-.3z" fill-rule="evenodd"/>
<path d="M116.9 185.7h10.5v.3h-10.5z" fill-rule="evenodd"/>
<path d="M127.4 185.7h10.5v.3h-10.5z" fill-rule="evenodd"/>
<path d="M138 185.7h10.5v.3h-10.5z" fill-rule="evenodd"/>
<path d="M148.5 185.7h.3v4.7h-.3z" fill-rule="evenodd"/>
<path d="M148.5 185.7h10.5v.3h-10.5z" fill-rule="evenodd"/>
<path d="M159.1 185.7h10.5v.3h-10.5z" fill-rule="evenodd"/>
<path d="M169.6 185.7h10.5v.3h-10.5z" fill-rule="evenodd"/>
<path d="M180.2 185.7h.3v4.7h-.3z" fill-rule="evenodd"/>
<path d="M192.8 185.7h.3v4.7h-.3z" fill-rule="evenodd"/>
<path d="M180.2 185.7h12.9v.3h-12.9z" fill-rule="evenodd"/>
<path d="M15.9 190.4h.3v4.7h-.3z" fill-rule="evenodd"/>
<path d="M95.8 190.4h.3v4.7h-.3z" fill-rule="evenodd"/>
<path d="M95.8 190.4h21v.3h-21z" fill-rule="evenodd"/>
<path d="M116.9 190.4h.3v4.7h-.3z" fill-rule="evenodd"/>
<path d="M116.9 190.4h10.5v.3h-10.5z" fill-rule="evenodd"/>
<path d="M127.4 190.4h10.5v.3h-10.5z" fill-rule="evenodd"/>
<path d="M138 190.4h10.5v.3h-10.5z" fill-rule="evenodd"/>
<path d="M148.5 190.4h.3v4.7h-.3z" fill-rule="evenodd"/>
<path d="M148.5 190.4h10.5v.3h-10.5z" fill-rule="evenodd"/>
<path d="M159.1 190.4h10.5v.3h-10.5z" fill-rule="evenodd"/>
<path d="M169.6 190.4h10.5v.3h-10.5z" fill-rule="evenodd"/>
<path d="M180.2 190.4h.3v4.7h-.3z" fill-rule="evenodd"/>
<path d="M192.8 190.4h.3v4.7h-.3z" fill-rule="evenodd"/>
<path d="M15.9 195.2h.3v4.7h-.3z" fill-rule="evenodd"/>
<path d="M15.9 195.2h14.7v.3h-14.7z" fill-rule="evenodd"/>
<path d="M30.6 195.2h65.1v.3h-65.1z" fill-rule="evenodd"/>
<path d="M95.8 195.2h.3v4.7h-.3z" fill-rule="evenodd"/>
<path d="M95.8 195.2h21v.3h-21z" fill-rule="evenodd"/>
<path d="M116.9 195.2h.3v4.7h-.3z" fill-rule="evenodd"/>
<path d="M116.9 195.2h10.5v.3h-10.5z" fill-rule="evenodd"/>
<path d="M127.4 195.2h10.5v.3h-10.5z" fill-rule="evenodd"/>
<path d="M138 195.2h10.5v.3h-10.5z" fill-rule="evenodd"/>
<path d="M148.5 195.2h.3v4.7h-.3z" fill-rule="evenodd"/>
<path d="M148.5 195.2h10.5v.3h-10.5z" fill-rule="evenodd"/>
<path d="M159.1 195.2h10.5v.3h-10.5z" fill-rule="evenodd"/>
<path d="M169.6 195.2h10.5v.3h-10.5z" fill-rule="evenodd"/>
<path d="M180.2 195.2h.3v4.7h-.3z" fill-rule="evenodd"/>
<path d="M192.8 195.2h.3v4.7h-.3z" fill-rule="evenodd"/>
<path d="M180.2 195.2h12.9v.3h-12.9z" fill-rule="evenodd"/>
<path d="M15.9 199.9h.3v4.7h-.3z" fill-rule="evenodd"/>
<path d="M95.8 199.9h.3v4.7h-.3z" fill-rule="evenodd"/>
<path d="M95.8 199.9h21v.3h-21z" fill-rule="evenodd"/>
<path d="M116.9 199.9h.3v4.7h-.3z" fill-rule="evenodd"/>
<path d="M116.9 199.9h10.5v.3h-10.5z" fill-rule="evenodd"/>
<path d="M127.4 199.9h10.5v.3h-10.5z" fill-rule="evenodd"/>
<path d="M138 199.9h10.5v.3h-10.5z" fill-rule="evenodd"/>
<path d="M148.5 199.9h.3v4.7h-.3z" fill-rule="evenodd"/>
<path d="M148.5 199.9h10.5v.3h-10.5z" fill-rule="evenodd"/>
<path d="M159.1 199.9h10.5v.3h-10.5z" fill-rule="evenodd"/>
<path d="M169.6 199.9h10.5v.3h-10.5z" fill-rule="evenodd"/>
<path d="M180.2 199.9h.3v4.7h-.3z" fill-rule="evenodd"/>
<path d="M192.8 199.9h.3v4.7h-.3z" fill-rule="evenodd"/>
<path d="M15.9 204.7h.3v4.7h-.3z" fill-rule="evenodd"/>
<path d="M15.9 204.7h14.7v.3h-14.7z" fill-rule="evenodd"/>
<path d="M30.6 204.7h65.1v.3h-65.1z" fill-rule="evenodd"/>
<path d="M95.8 204.7h.3v4.7h-.3z" fill-rule="evenodd"/>
<path d="M95.8 204.7h21v.3h-21z" fill-rule="evenodd"/>
<path d="M116.9 204.7h.3v4.7h-.3z" fill-rule="evenodd"/>
<path d="M116.9 204.7h10.5v.3h-10.5z" fill-rule="evenodd"/>
<path d="M127.4 204.7h10.5v.3h-10.5z" fill-rule="evenodd"/>
<path d="M138 204.7h10.5v.3h-10.5z" fill-rule="evenodd"/>
<path d="M148.5 204.7h.3v4.7h-.3z" fill-rule="evenodd"/>
<path d="M148.5 204.7h10.5v.3h-10.5z" fill-rule="evenodd"/>
<path d="M159.1 204.7h10.5v.3h-10.5z" fill-rule="evenodd"/>
<path d="M169.6 204.7h10.5v.3h-10.5z" fill-rule="evenodd"/>
<path d="M180.2 204.7h.3v4.7h-.3z" fill-rule="evenodd"/>
<path d="M192.8 204.7h.3v4.7h-.3z" fill-rule="evenodd"/>
<path d="M180.2 204.7h12.9v.3h-12.9z" fill-rule="evenodd"/>
<path d="M15.9 209.4h.3v5h-.3z" fill-rule="evenodd"/>
<path d="M15.9 214.1h14.7v.3h-14.7z" fill-rule="evenodd"/>
<path d="M30.6 214.1h65.1v.3h-65.1z" fill-rule="evenodd"/>
<path d="M95.8 209.4h.3v5h-.3z" fill-rule="evenodd"/>
<path d="M95.8 209.4h21v.3h-21z" fill-rule="evenodd"/>
<path d="M95.8 214.1h21v.3h-21z" fill-rule="evenodd"/>
<path d="M116.9 209.4h.3v5h-.3z" fill-rule="evenodd"/>
<path d="M116.9 209.4h10.5v.3h-10.5z" fill-rule="evenodd"/>
<path d="M116.9 214.1h10.5v.3h-10.5z" fill-rule="evenodd"/>
<path d="M127.4 209.4h10.5v.3h-10.5z" fill-rule="evenodd"/>
<path d="M127.4 214.1h10.5v.3h-10.5z" fill-rule="evenodd"/>
<path d="M138 209.4h10.5v.3h-10.5z" fill-rule="evenodd"/>
<path d="M138 214.1h10.5v.3h-10.5z" fill-rule="evenodd"/>
<path d="M148.5 209.4h.3v5h-.3z" fill-rule="evenodd"/>
<path d="M148.5 209.4h10.5v.3h-10.5z" fill-rule="evenodd"/>
<path d="M148.5 214.1h10.5v.3h-10.5z" fill-rule="evenodd"/>
<path d="M159.1 209.4h10.5v.3h-10.5z" fill-rule="evenodd"/>
<path d="M159.1 214.1h10.5v.3h-10.5z" fill-rule="evenodd"/>
<path d="M169.6 209.4h10.5v.3h-10.5z" fill-rule="evenodd"/>
<path d="M169.6 214.1h10.5v.3h-10.5z" fill-rule="evenodd"/>
<path d="M180.2 209.4h.3v5h-.3z" fill-rule="evenodd"/>
<path d="M192.8 209.4h.3v5h-.3z" fill-rule="evenodd"/>
<path d="M180.2 214.1h12.9v.3h-12.9z" fill-rule="evenodd"/>
</g>
<g font-size="4.9" fill="#231f20">
<text x="15.8" y="9.9">SN55107A, SN75107A, SN75107B, SN75108A</text>
<text x="16.9" y="14.8">DUAL LINE RECEIVERS</text>
</g>
<g font-size="3.9" fill="#231f20">
<text x="15.9" y="30.2">electrical characteristics over recommended free-air temperature range (unless otherwise noted)</text>
<text x="15.9" y="164.3">switching characteristics, V</text>
</g>
<g font-size="3.5" fill="#231f20">
<text x="67.1" y="165.3">CC± =</text>
<text x="78.7" y="164.3">±5 V, T</text>
<text x="90.7" y="165.3">A = 25°C, RL = 390 Ω (see Figure 2)</text>
<text x="103.7" y="271">•</text>
</g>
<g font-size="2.8" fill="#231f20">
<text x="33.5" y="38.7">PARAMETER</text>
<text x="79.3" y="38.8">TEST CONDITIONS†</text>
<text x="121.3" y="40.9">MIN</text>
<text x="121.6" y="36">’107A, SN75107B</text>
<text x="129.9" y="41">TYP‡</text>
<text x="141.3" y="40.9">MAX</text>
<text x="152.9" y="40.9">MIN</text>
<text x="157.6" y="36">SN75108A</text>
<text x="161.3" y="41">TYP‡</text>
<text x="172.4" y="40.9">MAX</text>
<text x="183.1" y="38.7">UNIT</text>
<text x="70.1" y="46.2">VCC± = MIN,</text>
<text x="95.8" y="46.2">VIL(S) = 0.8 V,</text>
<text x="18.3" y="49.6">VOH</text>
<text x="30.3" y="49.6">High level output voltage</text>
<text x="30.3" y="49.6">High-level output voltage</text>
<text x="70.1" y="53.2">VIC = –3 V to 3 V</text>
<text x="70.1" y="49.7">VIDH</text>
<text x="70.1" y="49.7">VIDH = 25 mV,</text>
<text x="80" y="49.7">25 mV</text>
<text x="95.8" y="49.7">IOH</text>
<text x="95.8" y="49.7">IOH = –400 µA,</text>
<text x="106" y="49.7">400 µA</text>
<text x="122.5" y="49.6">2 4</text>
<text x="122.5" y="49.6">2.4</text>
<text x="185.5" y="49.6">V</text>
<text x="70.1" y="58.4">VCC± = MIN,</text>
<text x="95.8" y="58.4">VIH(S) = 2 V,</text>
<text x="18.3" y="61.8">VOL</text>
<text x="30.3" y="61.8">Low level output voltage</text>
<text x="30.3" y="61.8">Low-level output voltage</text>
<text x="70.1" y="65.4">VIC = –3 V to 3 V</text>
<text x="70.1" y="61.9">VIDL</text>
<text x="70.1" y="61.9">VIDL = –25 mV</text>
<text x="81.5" y="61.9">25 mV,</text>
<text x="95.8" y="61.9">IOL</text>
<text x="95.8" y="61.9">IOL = 16 mA</text>
<text x="103.6" y="61.9">16 mA,</text>
<text x="143.6" y="61.8">0 4</text>
<text x="143.6" y="61.8">0.4</text>
<text x="174.7" y="61.8">0 4</text>
<text x="174.7" y="61.8">0.4</text>
<text x="185.5" y="61.8">V</text>
<text x="64.6" y="70.2">A</text>
<text x="95.8" y="70.2">VID = 5 V</text>
<text x="133.9" y="70.2">30</text>
<text x="144.4" y="70.2">75</text>
<text x="165.2" y="70.2">30</text>
<text x="175.5" y="70.2">75</text>
<text x="18.3" y="72.6">IIH</text>
<text x="30.3" y="72.6">High level input current</text>
<text x="30.3" y="72.6">High-level input current</text>
<text x="64.6" y="75">B</text>
<text x="70.1" y="72.6">VCC</text>
<text x="70.1" y="72.6">VCC± = MAX</text>
<text x="76.4" y="73.3">± = MAX</text>
<text x="95.8" y="75">VID = –5 V</text>
<text x="133.9" y="75">30</text>
<text x="144.4" y="75">75</text>
<text x="165.2" y="75">30</text>
<text x="175.5" y="75">75</text>
<text x="184.7" y="72.6">µA</text>
<text x="18.3" y="82.1">IIL</text>
<text x="30.3" y="80.4">Low-level input current</text>
<text x="64.6" y="79.7">A</text>
<text x="70.1" y="82.1">VCC± = MAX</text>
<text x="95.8" y="79.7">VID = –5 V</text>
<text x="142.5" y="79.7">–10</text>
<text x="173.6" y="79.7">–10</text>
<text x="184.7" y="82.1">µA</text>
<text x="30.3" y="89.9">High-level input current into</text>
<text x="33" y="89.9">g</text>
<text x="64.6" y="84.5">B</text>
<text x="70.1" y="89.2">VCC± = MAX,</text>
<text x="95.8" y="84.5">VID = 5 V</text>
<text x="95.8" y="89.2">VIH(G) = 2.4 V</text>
<text x="142.5" y="84.5">–10</text>
<text x="144.4" y="89.2">40</text>
<text x="173.6" y="84.5">–10</text>
<text x="175.5" y="89.2">40</text>
<text x="184.7" y="89.2">µA</text>
<text x="18.3" y="91.6">IIH</text>
<text x="30.3" y="93.4">1G or 2G</text>
<text x="70.1" y="94">VCC± = MAX, VIH(G) = MAX VCC+</text>
<text x="146" y="94">1</text>
<text x="177.1" y="94">1</text>
<text x="184.3" y="94">mA</text>
<text x="18.3" y="100.7">IIL</text>
<text x="30.3" y="99">Low-level input current</text>
<text x="70.1" y="100.7">VCC± = MAX</text>
<text x="70.1" y="100.7">VCC± = MAX,</text>
<text x="95.8" y="100.7">VIL(G) = 0.4 V</text>
<text x="95.8" y="100.7">VIL(G) = 0 4 V</text>
<text x="141.7" y="100.7">–1 6</text>
<text x="143.6" y="100.7">1.6</text>
<text x="172.8" y="100.7">–1 6</text>
<text x="174.7" y="100.7">1.6</text>
<text x="184.3" y="100.7">mA</text>
<text x="30.3" y="102.6">into 1G or 2G</text>
<text x="70.1" y="107.5">VCC± = MAX,</text>
<text x="95.8" y="107.5">VIH(S) = 2.4 V</text>
<text x="144.4" y="107.5">80</text>
<text x="175.5" y="107.5">80</text>
<text x="184.7" y="107.5">µA</text>
<text x="18.3" y="109.9">IIH</text>
<text x="30.3" y="109.9">High level input current into S</text>
<text x="30.3" y="109.9">High-level input current into S</text>
<text x="70.1" y="112.3">VCC± = MAX, VIH(S) = MAX VCC+</text>
<text x="146" y="112.3">2</text>
<text x="177.1" y="112.3">2</text>
<text x="184.3" y="112.3">mA</text>
<text x="18.3" y="117">IIL</text>
<text x="30.3" y="117">Low-level input current into S</text>
<text x="70.1" y="117">VCC± = MAX,</text>
<text x="95.8" y="117">VIL(S)= 0.4 V</text>
<text x="141.7" y="117">–3.2</text>
<text x="172.8" y="117">–3.2</text>
<text x="184.3" y="117">mA</text>
<text x="18.3" y="121.8">IOH</text>
<text x="30.3" y="121.8">High-level output current</text>
<text x="70.1" y="121.8">VCC± = MIN, VOH = MAX VCC+</text>
<text x="174" y="121.8">250</text>
<text x="184.7" y="121.8">µA</text>
<text x="18.3" y="126.6">IOS</text>
<text x="30.3" y="126.6">Short-circuit output current§</text>
<text x="30.3" y="131.7">Supply current from VCC+,</text>
<text x="37.5" y="131.7">y</text>
<text x="70.1" y="126.6">VCC± = MAX</text>
<text x="121.4" y="126.6">–18</text>
<text x="142.5" y="126.6">–70</text>
<text x="184.3" y="126.6">mA</text>
<text x="18.3" y="133.4">ICCH+</text>
<text x="18.3" y="133.4">ICCH</text>
<text x="30.3" y="135.2">outputs high</text>
<text x="57.5" y="132.4">CC+,</text>
<text x="70.1" y="133.4">VCC± = MAX</text>
<text x="70.1" y="133.4">VCC± = MAX,</text>
<text x="95.8" y="133.4">TA = 25°C</text>
<text x="133.9" y="133.4">18</text>
<text x="144.4" y="133.4">30</text>
<text x="165.2" y="133.4">18</text>
<text x="175.5" y="133.4">30</text>
<text x="184.3" y="133.4">mA</text>
<text x="18.3" y="142.1">ICCH–</text>
<text x="30.3" y="140.2">Supply current from VCC–,</text>
<text x="30.3" y="143.7">outputs high</text>
<text x="70.1" y="142.1">VCC± = MAX,</text>
<text x="95.8" y="142.1">TA = 25°C</text>
<text x="131.2" y="142.1">–8.4</text>
<text x="142.5" y="142.1">–15</text>
<text x="162.5" y="142.1">–8.4</text>
<text x="173.6" y="142.1">–15</text>
<text x="184.3" y="142.1">mA</text>
<text x="15.9" y="148.1">† For conditions shown as MIN or MAX, use the appropriate value specified under recommended operating conditions.</text>
<text x="15.9" y="155.1">§ Not more than one output should be shorted at a time.</text>
<text x="15.9" y="151.6">‡ All typical values are at V</text>
<text x="49.4" y="153">CC+ = 5 V, VCC– = –5 V, TA = 25°C.</text>
<text x="46.9" y="172.5">PARAMETER</text>
<text x="102.7" y="170.8">TEST</text>
<text x="121.2" y="170.2">’107A, SN75107B</text>
<text x="157.4" y="170.2">SN75108A</text>
<text x="183.1" y="172.5">UNIT</text>
<text x="97.1" y="179.7">CL = 50 pF</text>
<text x="97.4" y="174.4">CONDITIONS</text>
<text x="120.9" y="174.9">MIN</text>
<text x="131.1" y="174.9">TYP</text>
<text x="133.4" y="179.7">17</text>
<text x="140.9" y="174.9">MAX</text>
<text x="144" y="179.7">25</text>
<text x="152.5" y="174.9">MIN</text>
<text x="162.7" y="174.9">TYP</text>
<text x="172.5" y="174.9">MAX</text>
<text x="18.3" y="182">tPLH(D)</text>
<text x="32" y="180.3">Propagation delay time, low- to high-level output,,</text>
<text x="32" y="184">from differential inputs A and B</text>
<text x="39.5" y="180.3">g</text>
<text x="53.3" y="180.3">y</text>
<text x="60.8" y="180.3">,</text>
<text x="73.5" y="180.3">g</text>
<text x="97.1" y="184.4">CL = 15 pF</text>
<text x="165.1" y="184.4">19</text>
<text x="175.6" y="184.4">25</text>
<text x="184.9" y="182">ns</text>
<text x="18.3" y="191.5">tPHL(D)</text>
<text x="32" y="189.8">Propagation delay time, high- to low-level output,,</text>
<text x="39.5" y="189.8">g</text>
<text x="53.3" y="189.8">y</text>
<text x="60.8" y="189.8">,</text>
<text x="64.5" y="189.8">g</text>
<text x="97.1" y="189.2">CL = 50 pF</text>
<text x="133.4" y="189.2">17</text>
<text x="144" y="189.2">25</text>
<text x="184.9" y="191.5">ns</text>
<text x="32" y="193.5">from differential inputs A and B</text>
<text x="97.1" y="193.9">CL = 15 pF</text>
<text x="165.1" y="193.9">19</text>
<text x="175.6" y="193.9">25</text>
<text x="18.3" y="201">tPLH(S)</text>
<text x="32" y="199.3">Propagation delay time, low- to high-level output,,</text>
<text x="32" y="203">from strobe input G or S</text>
<text x="39.5" y="199.3">g</text>
<text x="53.3" y="199.3">y</text>
<text x="60.8" y="199.3">,</text>
<text x="73.5" y="199.3">g</text>
<text x="97.1" y="198.6">CL = 50 pF</text>
<text x="97.1" y="203.4">CL = 15 pF</text>
<text x="133.4" y="198.6">10</text>
<text x="144" y="198.6">15</text>
<text x="165.1" y="203.4">13</text>
<text x="175.6" y="203.4">20</text>
<text x="184.9" y="201">ns</text>
<text x="32" y="208.5">Propagation delay time, high- to low-level output,</text>
<text x="39.5" y="208.5">g</text>
<text x="53.3" y="208.5">y</text>
<text x="64.5" y="208.5">g</text>
<text x="97.1" y="208.1">CL = 50 pF</text>
<text x="135" y="208.1">8</text>
<text x="144" y="208.1">15</text>
<text x="18.3" y="210.5">tPHL(S)</text>
<text x="32" y="212.1">from strobe input G or S</text>
<text x="97.1" y="212.8">CL = 15 pF</text>
<text x="165.1" y="212.8">13</text>
<text x="175.6" y="212.8">20</text>
<text x="184.9" y="210.5">ns</text>
<text x="15.9" y="270.7">6</text>
</g>
<text font-size="2.5" fill="#231f20" x="15.8" y="22.7">SLLS069D – JANUARY 1977 – REVISED APRIL 1998</text>
<g font-size="2.1" fill="#231f20">
<text x="76.3" y="271">POST OFFICE BOX 655303</text>
<text x="105.9" y="271">DALLAS, TEXAS 75265</text>
</g>
</svg>
